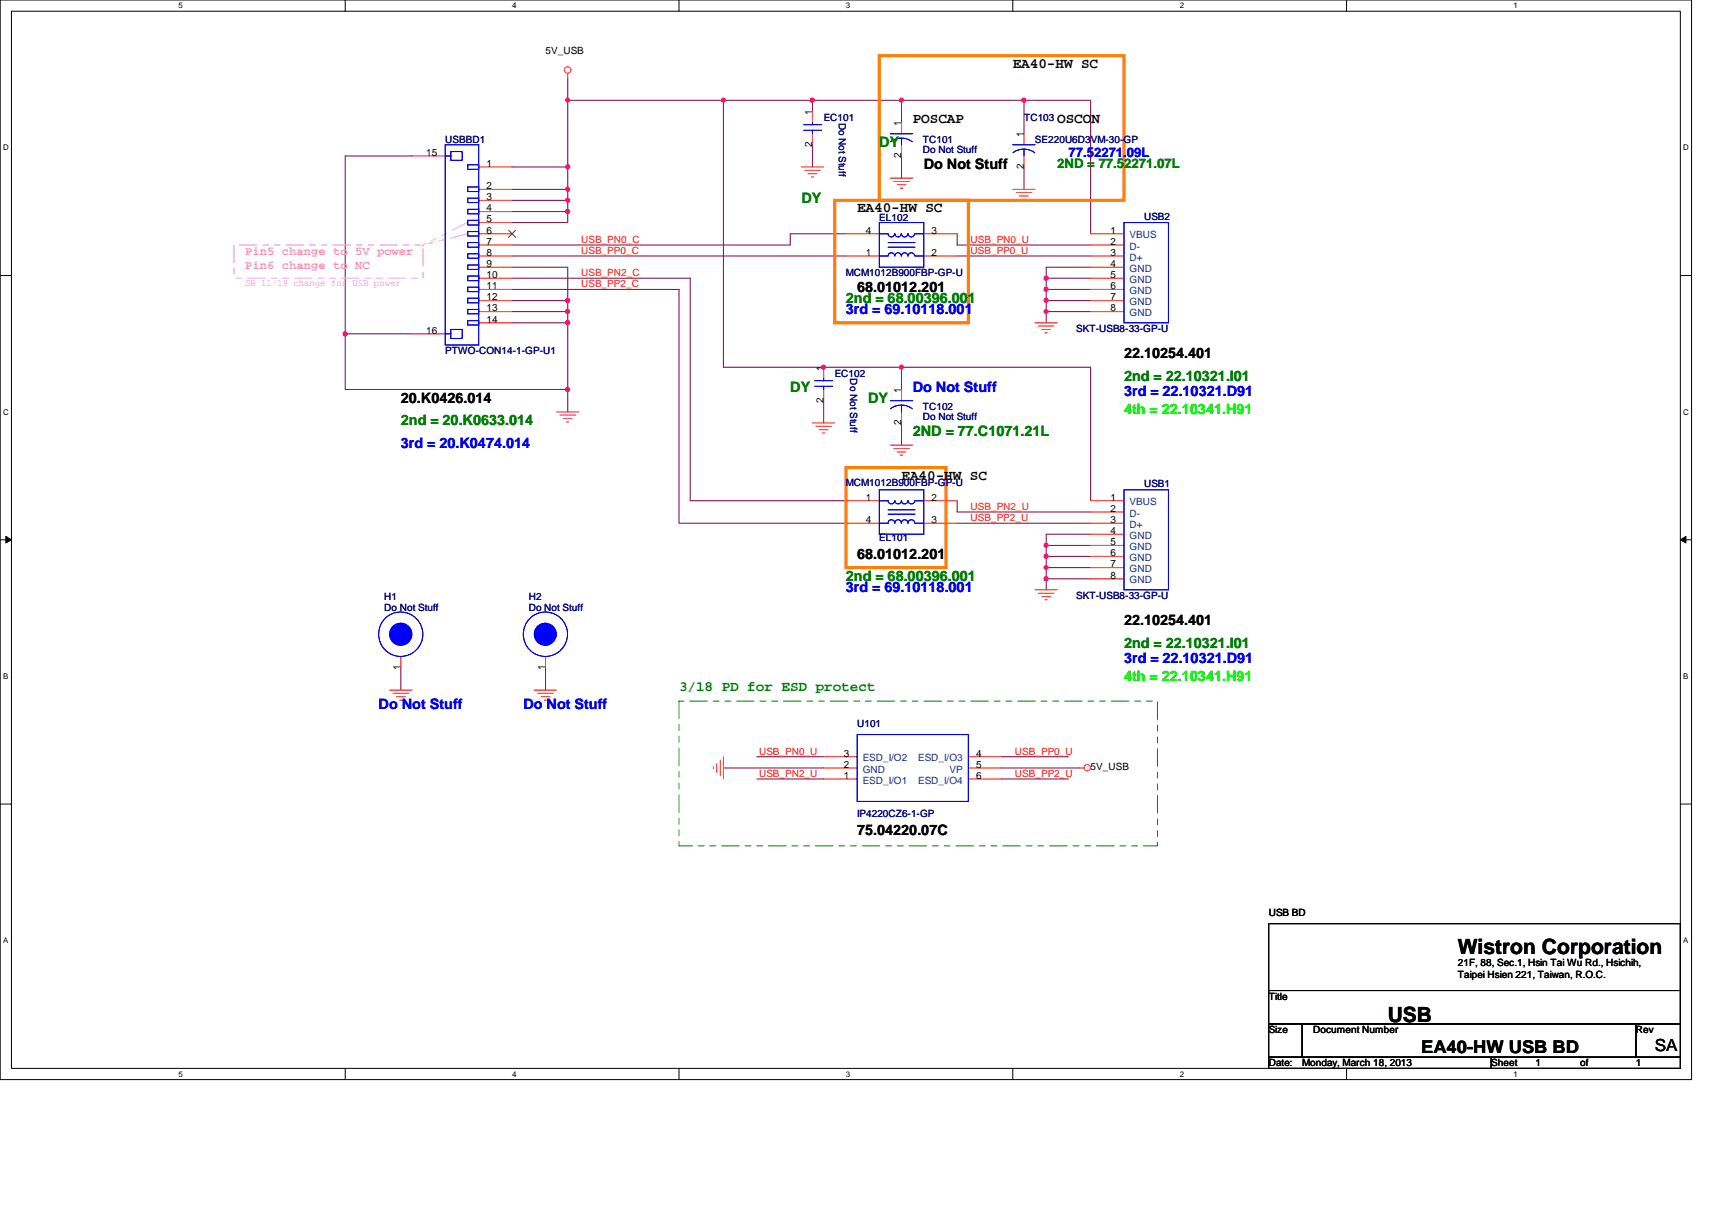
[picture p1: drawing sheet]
<svg xmlns="http://www.w3.org/2000/svg" width="297mm" height="210mm" viewBox="0 0 297 210" stroke-linecap="round" stroke-linejoin="round" font-family="sans-serif">
<path d="M0 0h293.5v187.3h-293.5zM2 1.9h289.5v183.4h-289.5z" fill="none" stroke="#000" stroke-width=".17"/>
<g fill="#fff">
<path d="M30.9 .2h.8v1.5h-.8z"/>
<path d="M30.9 185.5h.8v1.6h-.8z"/>
</g>
<path d="M59.9 0v1.9M59.9 185.3v2" fill="none" stroke="#000" stroke-width=".17"/>
<g fill="#fff">
<path d="M88.9 .2h.7v1.5h-.7z"/>
<path d="M88.9 185.5h.7v1.6h-.7z"/>
</g>
<path d="M117.8 0v1.9M117.8 185.3v2" fill="none" stroke="#000" stroke-width=".17"/>
<g fill="#fff">
<path d="M146.8 .2h.7v1.5h-.7z"/>
<path d="M146.8 185.5h.7v1.6h-.7z"/>
</g>
<path d="M175.7 0v1.9M175.7 185.3v2" fill="none" stroke="#000" stroke-width=".17"/>
<g fill="#fff">
<path d="M204.7 .2h.7v1.5h-.7z"/>
<path d="M204.7 185.5h.7v1.6h-.7z"/>
</g>
<path d="M233.6 0v1.9M233.6 185.3v2" fill="none" stroke="#000" stroke-width=".17"/>
<g fill="#fff">
<path d="M262.6 .2h.8v1.5h-.8z"/>
<path d="M262.6 185.5h.8v1.6h-.8z"/>
<path d="M.5 24.8h1v1.6h-1z"/>
<path d="M292.1 24.8h.9v1.6h-.9z"/>
<path d="M.5 70.7h1v1.5h-1z"/>
<path d="M292.1 70.7h.9v1.5h-.9z"/>
</g>
<path d="M0 47.8h2M291.5 47.8h2" fill="none" stroke="#000" stroke-width=".17"/>
<g fill="#fff">
<path d="M.5 116.5h.9v1.6h-.9z"/>
<path d="M292.1 116.5h.8v1.6h-.8z"/>
</g>
<path d="M0 93.6h2M1 93l1 .6-1 .6zM291.5 93.6l1-.6v1.2zM291.5 93.6h2" fill="none" stroke="#000" stroke-width=".17"/>
<path d="M1 93l1 .6-1 .6zM291.5 93.6l1-.6v1.2z" fill="#000"/>
<g fill="#fff">
<path d="M.5 162.4h.9v1.5h-.9z"/>
<path d="M292.1 162.4h.8v1.5h-.8z"/>
</g>
<path d="M0 139.5h2M291.5 139.5h2" fill="none" stroke="#000" stroke-width=".17"/>
<path d="M98.5 32.9v1.9" fill="none" stroke="#800040" stroke-width=".17"/>
<circle cx="98.5" cy="32.8" r=".38" fill="#f0f"/>
<circle cx="98.5" cy="32.8" r=".38" fill="none" stroke="#f0f" stroke-width=".17"/>
<path d="M98.5 29v3.9h-9.6" fill="none" stroke="#800040" stroke-width=".17"/>
<circle cx="98.5" cy="29" r=".38" fill="#f0f"/>
<circle cx="98.5" cy="29" r=".38" fill="none" stroke="#f0f" stroke-width=".17"/>
<path d="M98.5 17.4v11.6h-9.6M88.9 36.7h9.6M88.9 52.2h9.6v1.9" fill="none" stroke="#800040" stroke-width=".17"/>
<circle cx="98.5" cy="52.1" r=".38" fill="#f0f"/>
<circle cx="98.5" cy="52.1" r=".38" fill="none" stroke="#f0f" stroke-width=".17"/>
<path d="M88.9 34.8h9.6v1.9M88.9 46.4h9.6v5.8M88.9 54.1h9.6M88.9 56h9.6M88.9 50.2h28.9M88.9 42.5h48.2M88.9 44.4h57.9M88.9 48.3h30.9M98.5 67.6v3.9" fill="none" stroke="#800040" stroke-width=".17"/>
<circle cx="98.5" cy="34.7" r=".37" fill="#f0f"/>
<circle cx="98.5" cy="34.7" r=".37" fill="none" stroke="#f0f" stroke-width=".17"/>
<path d="M59.9 27.1v30.8" fill="none" stroke="#800040" stroke-width=".17"/>
<circle cx="59.9" cy="57.9" r=".38" fill="#f0f"/>
<circle cx="59.9" cy="57.9" r=".38" fill="none" stroke="#f0f" stroke-width=".17"/>
<path d="M59.9 67.6h38.6" fill="none" stroke="#800040" stroke-width=".17"/>
<circle cx="98.5" cy="67.6" r=".38" fill="#f0f"/>
<circle cx="98.5" cy="67.6" r=".38" fill="none" stroke="#f0f" stroke-width=".17"/>
<path d="M98.5 56v11.6" fill="none" stroke="#800040" stroke-width=".17"/>
<circle cx="98.5" cy="56" r=".37" fill="#f0f"/>
<circle cx="98.5" cy="56" r=".37" fill="none" stroke="#f0f" stroke-width=".17"/>
<path d="M98.5 54.1v1.9" fill="none" stroke="#800040" stroke-width=".17"/>
<circle cx="98.5" cy="54" r=".37" fill="#f0f"/>
<circle cx="98.5" cy="54" r=".37" fill="none" stroke="#f0f" stroke-width=".17"/>
<path d="M177.7 17.4h11.5M146.8 40.6h-9.7v1.9M166.1 44.4h23.1M166.1 40.6v1.9h23.1" fill="none" stroke="#800040" stroke-width=".17"/>
<circle cx="177.6" cy="17.4" r=".37" fill="#f0f"/>
<circle cx="177.6" cy="17.4" r=".37" fill="none" stroke="#f0f" stroke-width=".17"/>
<path d="M98.5 13.5v3.9M141 17.4h15.4v3.9M189.2 17.4v23.2" fill="none" stroke="#800040" stroke-width=".17"/>
<circle cx="140.9" cy="17.4" r=".37" fill="#f0f"/>
<circle cx="140.9" cy="17.4" r=".37" fill="none" stroke="#f0f" stroke-width=".17"/>
<path d="M125.5 17.4v46.3h17.4M156.4 27.1v3.8M156.4 73.4v3.8M189.2 63.7v23.2M166.1 90.8h23.1M166.1 86.9v1.9h23.1" fill="none" stroke="#800040" stroke-width=".17"/>
<circle cx="142.9" cy="63.7" r=".37" fill="#f0f"/>
<circle cx="142.9" cy="63.7" r=".37" fill="none" stroke="#f0f" stroke-width=".17"/>
<path d="M98.5 17.4h27" fill="none" stroke="#800040" stroke-width=".17"/>
<circle cx="98.5" cy="17.4" r=".37" fill="#f0f"/>
<circle cx="98.5" cy="17.4" r=".37" fill="none" stroke="#f0f" stroke-width=".17"/>
<path d="M117.8 50.2v40.6h29M119.8 48.3v38.6h27M181.5 46.4h7.7M181.5 48.3h7.7M181.5 50.2h7.7M181.5 52.2h7.7M181.5 54.1h7.7M189.2 63.7h-32.8v3.9" fill="none" stroke="#800040" stroke-width=".17"/>
<circle cx="181.5" cy="54" r=".37" fill="#f0f"/>
<circle cx="181.5" cy="54" r=".37" fill="none" stroke="#f0f" stroke-width=".17"/>
<path d="M181.5 46.4v1.9M181.5 54.1v1.9M181.5 50.2v2" fill="none" stroke="#800040" stroke-width=".17"/>
<circle cx="181.5" cy="50.2" r=".37" fill="#f0f"/>
<circle cx="181.5" cy="50.2" r=".37" fill="none" stroke="#f0f" stroke-width=".17"/>
<path d="M181.5 48.3v1.9" fill="none" stroke="#800040" stroke-width=".17"/>
<circle cx="181.5" cy="48.3" r=".38" fill="#f0f"/>
<circle cx="181.5" cy="48.3" r=".38" fill="none" stroke="#f0f" stroke-width=".17"/>
<path d="M181.5 96.5h7.7M181.5 98.5h7.7M189.2 92.7h-7.7v1.9h7.7M181.5 100.4h7.7" fill="none" stroke="#800040" stroke-width=".17"/>
<circle cx="181.5" cy="94.6" r=".37" fill="#f0f"/>
<circle cx="181.5" cy="94.6" r=".37" fill="none" stroke="#f0f" stroke-width=".17"/>
<path d="M181.5 98.5v3.8" fill="none" stroke="#800040" stroke-width=".17"/>
<circle cx="181.5" cy="100.4" r=".38" fill="#f0f"/>
<circle cx="181.5" cy="100.4" r=".38" fill="none" stroke="#f0f" stroke-width=".17"/>
<path d="M181.5 96.5v2" fill="none" stroke="#800040" stroke-width=".17"/>
<circle cx="181.5" cy="98.4" r=".37" fill="#f0f"/>
<circle cx="181.5" cy="98.4" r=".37" fill="none" stroke="#f0f" stroke-width=".17"/>
<path d="M181.5 94.6v1.9" fill="none" stroke="#800040" stroke-width=".17"/>
<circle cx="181.5" cy="96.5" r=".38" fill="#f0f"/>
<circle cx="181.5" cy="96.5" r=".38" fill="none" stroke="#f0f" stroke-width=".17"/>
<path d="M181.5 52.2v1.9" fill="none" stroke="#800040" stroke-width=".17"/>
<circle cx="181.5" cy="52.1" r=".38" fill="#f0f"/>
<circle cx="181.5" cy="52.1" r=".38" fill="none" stroke="#f0f" stroke-width=".17"/>
<path d="M125.5 17.4h15.5v1.9M69.6 115.8v3.9M94.7 115.8v3.9" fill="none" stroke="#800040" stroke-width=".17"/>
<circle cx="125.5" cy="17.4" r=".37" fill="#f0f"/>
<circle cx="125.5" cy="17.4" r=".37" fill="none" stroke="#f0f" stroke-width=".17"/>
<path d="M141 25.1v3.9M142.9 69.5v3.9M142.9 63.7h13.5" fill="none" stroke="#800040" stroke-width=".17"/>
<circle cx="156.4" cy="63.7" r=".37" fill="#f0f"/>
<circle cx="156.4" cy="63.7" r=".37" fill="none" stroke="#f0f" stroke-width=".17"/>
<path d="M156.4 17.4h21.3v5.8M59.9 27.1h11.6M71.5 57.9h-11.6v9.7" fill="none" stroke="#800040" stroke-width=".17"/>
<circle cx="156.4" cy="17.4" r=".37" fill="#f0f"/>
<circle cx="156.4" cy="17.4" r=".37" fill="none" stroke="#f0f" stroke-width=".17"/>
<path d="M98.5 36.7v1.9h-9.6M177.7 29v3.9" fill="none" stroke="#800040" stroke-width=".17"/>
<circle cx="98.5" cy="36.7" r=".37" fill="#f0f"/>
<circle cx="98.5" cy="36.7" r=".37" fill="none" stroke="#f0f" stroke-width=".17"/>
<path d="M125.5 133.2h17.4M131.3 131.3h11.6M131.3 135.1h11.6M173.8 131.3h11.6M173.8 135.1h11.6M173.8 133.2h13.5" fill="none" stroke="#800040" stroke-width=".17"/>
<g fill="none" stroke="#f00" stroke-width=".17">
<path d="M98.5 12.7v.8M139.1 29h3.8M139.6 29.5h2.7M140.2 30.1h1.5M140.8 30.7h.4M154.5 30.9h3.9M155.1 31.5h2.7M155.7 32h1.5M156.2 32.6h.4M156.4 21.3v1.9M156.4 25.1v2M175.7 32.9h3.9"/>
<path d="M176.3 33.4h2.7M176.9 34h1.5M177.5 34.6h.3M179.6 56h3.8M180.2 56.6h2.7M180.8 57.1h1.5M181.3 57.7h.4M96.6 71.5h3.9M97.2 72h2.7M97.7 72.6h1.6M98.3 73.2h.4M141 73.4h3.8"/>
<path d="M141.6 74h2.7M142.2 74.5h1.5M142.7 75.1h.4M142.9 63.7v2M142.9 67.6v1.9M154.5 77.2h3.9M155.1 77.8h2.7M155.7 78.4h1.5M156.2 79h.4M156.4 67.6v1.9M156.4 71.5v1.9M146.8 86.9h5.8"/>
<path d="M146.8 90.8h5.8M160.3 86.9h5.8M160.3 90.8h5.8M67.6 119.7h3.9M69.6 113.9v1.9M92.7 119.7h3.9M179.6 102.3h3.8M180.2 102.9h2.7M180.8 103.5h1.5M181.3 104.1h.4M68.2 120.3h2.7M68.8 120.9h1.5"/>
<path d="M69.3 121.5h.5M93.3 120.3h2.7M93.9 120.9h1.5M94.4 121.5h.4M123.8 133v.4M124.4 132.5v1.5M125 131.9v2.7M125.5 131.3v3.8M187.3 133.2h.8"/>
<circle cx="98.5" cy="12.2" r=".56"/>
<circle cx="188.6" cy="133.2" r=".56"/>
</g>
<path d="M220.1 160.2h71.4v11.6h-71.4zM220.1 171.8h71.4v5.8h-71.4zM220.1 177.6h5.8v5.8h-5.8zM225.9 177.6h57.9v5.8h-57.9zM283.8 177.6h7.7v5.8h-7.7zM220.1 183.4h38.6v1.9h-38.6zM258.7 183.4h32.8v1.9h-32.8z" fill="none" stroke="#000" stroke-width=".17"/>
<path d="M152.6 9.7h42.4v25.1h-42.4zM144.8 34.8h23.2v21.2h-23.2zM146.8 81.1h17.3v17.4h-17.3z" fill="none" stroke="#ff8000" stroke-width=".55"/>
<path d="M81.1 38.6l-7.7 3.9M40.6 42.5h32.8v5.8h-32.8zM73.4 42.5h.1M81.1 40.6l-7.7 1.9" fill="none" stroke="#ff80ff" stroke-width=".17" stroke-dasharray="3 1 1 1 1 1"/>
<path d="M117.8 121.6h83v25.1h-83z" fill="none" stroke="#008000" stroke-width=".17" stroke-dasharray="3 1 1 1 1 1"/>
<g fill="none" stroke="#00f" stroke-width=".17">
<path d="M154.5 23.2h3.9M154.5 24.6a3.1 3.1 0 0 1 3.8 0M156.4 24v1.1M141.3 66h3.1M141.3 67h3.1M142.9 65.7v.3M142.9 67v.6M154.5 69.5h3.9M154.5 70.9a3.1 3.1 0 0 1 3.8 0M156.4 70.3v1.2M152.6 86.9h1.5a.57 .57 0 0 0 .6 .5 .57 .57 0 0 0 .5-.5M152.6 85h7.7v7.7h-7.7z"/>
<path d="M154.1 88.4h4.6M154.1 89.2h4.6M155.2 90.7a.55 .55 0 0 0-.6-.5 .55 .55 0 0 0-.5 .6h-1.5M155.3 86.9a.55 .55 0 0 0 .5 .5 .55 .55 0 0 0 .6-.5M156.3 90.7a.53 .53 0 0 0-.5-.5 .53 .53 0 0 0-.5 .6M156.4 86.9a.55 .55 0 0 0 .6 .5 .55 .55 0 0 0 .5-.5M157.5 90.7a.53 .53 0 0 0-.6-.5 .53 .53 0 0 0-.5 .6M157.6 86.9a.57 .57 0 0 0 .5 .5 .57 .57 0 0 0 .6-.5M158.7 90.7a.55 .55 0 0 0-.6-.5 .55 .55 0 0 0-.5 .6M158.7 90.8h1.6M158.7 86.9h1.6"/>
</g>
<circle cx="69.5" cy="110" r="1.92" fill="#00f"/>
<g fill="none" stroke="#00f" stroke-width=".17">
<circle cx="69.5" cy="110" r="3.8"/>
<circle cx="69.5" cy="110" r="1.92"/>
</g>
<circle cx="69.5" cy="110" r="1.92" fill="#00f"/>
<g fill="none" stroke="#00f" stroke-width=".17">
<circle cx="69.5" cy="110" r="3.8"/>
<circle cx="69.5" cy="110" r="1.92"/>
</g>
<path d="M94.7 113.9v1.9" fill="none" stroke="#f00" stroke-width=".17"/>
<circle cx="94.6" cy="110" r="1.9" fill="#00f"/>
<g fill="none" stroke="#00f" stroke-width=".17">
<circle cx="94.6" cy="110" r="1.9"/>
<circle cx="94.6" cy="110" r="3.8"/>
</g>
<circle cx="94.6" cy="110" r="1.9" fill="#00f"/>
<g fill="none" stroke="#00f" stroke-width=".17">
<path d="M77.3 25.1h5.8v34.8h-5.8zM77.3 27.1h.9M78.2 26.3h2v1.5h-2zM81.1 28.6h2v.8h-2zM81.1 32.4h2v.8h-2zM81.1 34.4h2v.7h-2zM81.1 36.3h2v.8h-2zM81.1 38.2h2v.8h-2zM139.4 21.6h3.1M139.4 22.6h3.1M141 21.3v.3M141 22.6v.6"/>
<path d="M152.6 38.6h7.7v7.8h-7.7zM175.7 25.1h3.9M175.8 26.5a3.1 3.1 0 0 1 3.7 0M177.7 25.9v1.2M195 38.6h7.7v17.4h-7.7zM77.3 57.9h.9M78.2 57.1h2v1.6h-2zM81.1 40.2h2v.7h-2zM81.1 42.1h2v.8h-2zM81.1 44h2v.8h-2zM81.1 46h2v.7h-2zM81.1 47.9h2v.8h-2z"/>
<path d="M81.1 49.8h2v.8h-2zM81.1 51.7h2v.8h-2zM81.1 53.7h2v.7h-2zM81.1 55.6h2v.8h-2zM152.6 44.4h1.5a.57 .57 0 0 1 .6-.5 .57 .57 0 0 1 .5 .5M154.1 42.9h4.6M154.1 42.1h4.6M155.2 40.5a.57 .57 0 0 1-.5 .6 .57 .57 0 0 1-.6-.5h-1.5M155.3 44.4a.55 .55 0 0 1 .5-.5 .55 .55 0 0 1 .6 .5M156.4 40.5a.55 .55 0 0 1-.6 .6 .55 .55 0 0 1-.5-.5M156.4 44.4a.55 .55 0 0 1 .6-.5 .55 .55 0 0 1 .5 .5M157.5 40.5a.55 .55 0 0 1-.5 .6 .55 .55 0 0 1-.6-.5"/>
<path d="M157.6 44.4a.57 .57 0 0 1 .5-.5 .57 .57 0 0 1 .6 .5M158.7 40.5a.57 .57 0 0 1-.5 .6 .57 .57 0 0 1-.6-.5M158.7 40.6h1.6M158.7 44.4h1.6M195 85h7.7v17.3h-7.7zM148.7 127.4h19.3v11.6h-19.3z"/>
<circle cx="94.6" cy="110" r="1.9"/>
<circle cx="94.6" cy="110" r="3.8"/>
</g>
<g fill="none" stroke="#f00" stroke-width=".17">
<path d="M141 19.3v2M71.5 27.1h5.8M83.1 32.9h5.8M83.1 29h5.8M83.1 34.8h5.8M83.1 38.6h5.8M83.1 36.7h5.8M141 23.2v1.9M177.7 23.2v1.9M177.7 27.1v1.9M71.5 57.9h5.8M83.1 40.6h5.8"/>
<path d="M83.1 42.5h5.8M83.1 44.4h5.8M83.1 46.4h5.8M83.1 48.3h5.8M83.1 50.2h5.8M83.1 52.2h5.8M83.1 54.1h5.8M83.1 56h5.8M146.8 40.6h5.8M146.8 44.4h5.8M160.3 40.6h5.8M160.3 44.4h5.8"/>
<path d="M189.2 40.6h5.8M189.2 42.5h5.8M189.2 44.4h5.8M189.2 46.4h5.8M189.2 48.3h5.8M189.2 50.2h5.8M189.2 52.2h5.8M189.2 54.1h5.8M189.2 86.9h5.8M189.2 88.8h5.8M189.2 90.8h5.8M189.2 92.7h5.8"/>
<path d="M189.2 94.6h5.8M189.2 96.5h5.8M189.2 98.5h5.8M189.2 100.4h5.8M142.9 135.1h5.8M142.9 133.2h5.8M142.9 131.3h5.8M168 135.1h5.8M168 133.2h5.8M168 131.3h5.8"/>
</g>
<path d="M88.3 40l1.2 1.2M89.4 40l-1.2 1.2" fill="none" stroke="#804000" stroke-width=".17"/>
<circle cx="98.5" cy="32.8" r=".38" fill="#f0f"/>
<circle cx="98.5" cy="32.8" r=".38" fill="none" stroke="#f0f" stroke-width=".17"/>
<circle cx="98.5" cy="29" r=".38" fill="#f0f"/>
<circle cx="98.5" cy="29" r=".38" fill="none" stroke="#f0f" stroke-width=".17"/>
<circle cx="98.5" cy="52.1" r=".38" fill="#f0f"/>
<circle cx="98.5" cy="52.1" r=".38" fill="none" stroke="#f0f" stroke-width=".17"/>
<circle cx="98.5" cy="34.7" r=".37" fill="#f0f"/>
<circle cx="98.5" cy="34.7" r=".37" fill="none" stroke="#f0f" stroke-width=".17"/>
<circle cx="59.9" cy="57.9" r=".38" fill="#f0f"/>
<circle cx="59.9" cy="57.9" r=".38" fill="none" stroke="#f0f" stroke-width=".17"/>
<circle cx="98.5" cy="67.6" r=".38" fill="#f0f"/>
<circle cx="98.5" cy="67.6" r=".38" fill="none" stroke="#f0f" stroke-width=".17"/>
<circle cx="98.5" cy="56" r=".37" fill="#f0f"/>
<circle cx="98.5" cy="56" r=".37" fill="none" stroke="#f0f" stroke-width=".17"/>
<circle cx="98.5" cy="54" r=".37" fill="#f0f"/>
<circle cx="98.5" cy="54" r=".37" fill="none" stroke="#f0f" stroke-width=".17"/>
<circle cx="177.6" cy="17.4" r=".37" fill="#f0f"/>
<circle cx="177.6" cy="17.4" r=".37" fill="none" stroke="#f0f" stroke-width=".17"/>
<circle cx="140.9" cy="17.4" r=".37" fill="#f0f"/>
<circle cx="140.9" cy="17.4" r=".37" fill="none" stroke="#f0f" stroke-width=".17"/>
<circle cx="142.9" cy="63.7" r=".37" fill="#f0f"/>
<circle cx="142.9" cy="63.7" r=".37" fill="none" stroke="#f0f" stroke-width=".17"/>
<circle cx="98.5" cy="17.4" r=".37" fill="#f0f"/>
<circle cx="98.5" cy="17.4" r=".37" fill="none" stroke="#f0f" stroke-width=".17"/>
<circle cx="181.5" cy="54" r=".37" fill="#f0f"/>
<circle cx="181.5" cy="54" r=".37" fill="none" stroke="#f0f" stroke-width=".17"/>
<circle cx="181.5" cy="50.2" r=".37" fill="#f0f"/>
<circle cx="181.5" cy="50.2" r=".37" fill="none" stroke="#f0f" stroke-width=".17"/>
<circle cx="181.5" cy="48.3" r=".38" fill="#f0f"/>
<circle cx="181.5" cy="48.3" r=".38" fill="none" stroke="#f0f" stroke-width=".17"/>
<circle cx="181.5" cy="94.6" r=".37" fill="#f0f"/>
<circle cx="181.5" cy="94.6" r=".37" fill="none" stroke="#f0f" stroke-width=".17"/>
<circle cx="181.5" cy="100.4" r=".38" fill="#f0f"/>
<circle cx="181.5" cy="100.4" r=".38" fill="none" stroke="#f0f" stroke-width=".17"/>
<circle cx="181.5" cy="98.4" r=".37" fill="#f0f"/>
<circle cx="181.5" cy="98.4" r=".37" fill="none" stroke="#f0f" stroke-width=".17"/>
<circle cx="181.5" cy="96.5" r=".38" fill="#f0f"/>
<circle cx="181.5" cy="96.5" r=".38" fill="none" stroke="#f0f" stroke-width=".17"/>
<circle cx="181.5" cy="52.1" r=".38" fill="#f0f"/>
<circle cx="181.5" cy="52.1" r=".38" fill="none" stroke="#f0f" stroke-width=".17"/>
<circle cx="125.5" cy="17.4" r=".37" fill="#f0f"/>
<circle cx="125.5" cy="17.4" r=".37" fill="none" stroke="#f0f" stroke-width=".17"/>
<circle cx="156.4" cy="63.7" r=".37" fill="#f0f"/>
<circle cx="156.4" cy="63.7" r=".37" fill="none" stroke="#f0f" stroke-width=".17"/>
<circle cx="156.4" cy="17.4" r=".37" fill="#f0f"/>
<circle cx="156.4" cy="17.4" r=".37" fill="none" stroke="#f0f" stroke-width=".17"/>
<circle cx="98.5" cy="36.7" r=".37" fill="#f0f"/>
<circle cx="98.5" cy="36.7" r=".37" fill="none" stroke="#f0f" stroke-width=".17"/>
<g font-size="3.6">
<text x="252.9" y="165.6">Wistron Corporation</text>
<text x="240.8" y="177.3">USB</text>
</g>
<text font-size="3" x="246.6" y="182.6">EA40-HW USB BD</text>
<text font-size="2.9" x="287.1" y="182.3">SA</text>
<g font-size="2.5">
<text x="175.7" y="11.7">EA40-HW SC</text>
<text x="158.4" y="21.4">POSCAP</text>
<text x="183.4" y="21.4">OSCON</text>
<text x="160.3" y="29.4">Do Not Stuff</text>
<text x="148.7" y="36.8">EA40-HW SC</text>
<text x="148.7" y="50.6">68.01012.201</text>
<text x="195" y="62.2">22.10254.401</text>
<text x="69.6" y="69.9">20.K0426.014</text>
<text x="156.4" y="83.2">EA40-HW SC</text>
<text x="148.7" y="96.9">68.01012.201</text>
<text x="195" y="108.5">22.10254.401</text>
<text x="148.7" y="144.8">75.04220.07C</text>
</g>
<g font-size="2.5" fill="#008000">
<text x="152.6" y="25.5">DY</text>
<text x="139.1" y="35.2">DY</text>
<text x="146.8" y="52.5">2nd = 68.00396.001</text>
<text x="137.1" y="68">DY</text>
<text x="150.6" y="69.9">DY</text>
<text x="195" y="66">2nd = 22.10321.I01</text>
<text x="69.6" y="73.8">2nd = 20.K0633.014</text>
<text x="158.4" y="75.7">2ND = 77.C1071.21L</text>
<text x="146.8" y="100.8">2nd = 68.00396.001</text>
<text x="195" y="112.4">2nd = 22.10321.I01</text>
<text x="117.8" y="119.8">3/18 PD for ESD protect</text>
</g>
<g font-size="2.5" fill="#00f">
<text x="146.8" y="54.5">3rd = 69.10118.001</text>
<text x="158.4" y="68">Do Not Stuff</text>
<text x="195" y="68.7">3rd = 22.10321.D91</text>
<text x="69.6" y="77.6">3rd = 20.K0474.014</text>
<text x="146.8" y="102.7">3rd = 69.10118.001</text>
<text x="195" y="115.1">3rd = 22.10321.D91</text>
<text x="65.7" y="123">Do Not Stuff</text>
<text x="90.8" y="123">Do Not Stuff</text>
</g>
<g font-size="2.5" fill="#0f0">
<text x="195" y="71.8">4th = 22.10341.H91</text>
<text x="195" y="118.2">4th = 22.10341.H91</text>
</g>
<text font-size="2.3" fill="#008000" x="183.4" y="29.2">2ND = 77.52271.07L</text>
<text font-size="2.3" fill="#00f" x="185.4" y="27.2">77.52271.09L</text>
<g font-size="2.1" fill="#ff80c0">
<text x="42.5" y="44.2">Pin5 change to 5V power</text>
<text x="42.5" y="46.6">Pin6 change to NC</text>
</g>
<g font-size="1.7">
<text x="94.7" y="9.4">5V_USB</text>
<text x="140.9" y="19.9" transform="rotate(-90 140.9 19.9)">1</text>
<text x="156.4" y="21.8" transform="rotate(-90 156.4 21.8)">1</text>
<text x="177.6" y="23.7" transform="rotate(-90 177.6 23.7)">1</text>
<text x="74" y="27">15</text>
<text x="84.4" y="28.9">1</text>
<text x="140.9" y="25.5" transform="rotate(-90 140.9 25.5)">2</text>
<text x="156.4" y="27.4" transform="rotate(-90 156.4 27.4)">2</text>
<text x="177.6" y="29.4" transform="rotate(-90 177.6 29.4)">2</text>
<text x="84.4" y="32.8">2</text>
<text x="84.4" y="34.7">3</text>
<text x="84.4" y="40.5">6</text>
<text x="84.4" y="38.6">5</text>
<text x="84.4" y="36.7">4</text>
<text x="150.2" y="40.5">4</text>
<text x="161.6" y="40.5">3</text>
<text x="192.7" y="40.5">1</text>
<text x="84.4" y="44.4">8</text>
<text x="84.4" y="46.3">9</text>
<text x="84.4" y="42.5">7</text>
<text x="150.2" y="44.4">1</text>
<text x="161.6" y="44.4">2</text>
<text x="192.7" y="42.5">2</text>
<text x="192.7" y="44.4">3</text>
<text x="192.7" y="46.3">4</text>
<text x="84.4" y="50.2">11</text>
<text x="84.4" y="52.1">12</text>
<text x="84.4" y="48.2">10</text>
<text x="192.7" y="48.2">5</text>
<text x="192.7" y="50.2">6</text>
<text x="192.7" y="52.1">7</text>
<text x="74" y="57.9">16</text>
<text x="84.4" y="56">14</text>
<text x="84.4" y="54">13</text>
<text x="192.7" y="54">8</text>
<text x="142.9" y="64.3" transform="rotate(-90 142.9 64.3)">1</text>
<text x="142.9" y="69.9" transform="rotate(-90 142.9 69.9)">2</text>
<text x="156.4" y="68.2" transform="rotate(-90 156.4 68.2)">1</text>
<text x="156.4" y="73.8" transform="rotate(-90 156.4 73.8)">2</text>
<text x="150.2" y="86.8">1</text>
<text x="161.6" y="86.8">2</text>
<text x="192.7" y="86.8">1</text>
<text x="192.7" y="88.8">2</text>
<text x="150.2" y="90.7">4</text>
<text x="161.6" y="90.7">3</text>
<text x="192.7" y="90.7">3</text>
<text x="192.7" y="92.6">4</text>
<text x="192.7" y="94.6">5</text>
<text x="192.7" y="96.5">6</text>
<text x="192.7" y="98.4">7</text>
<text x="192.7" y="100.4">8</text>
<text x="69.5" y="116.2" transform="rotate(-90 69.5 116.2)">1</text>
<text x="94.6" y="116.2" transform="rotate(-90 94.6 116.2)">1</text>
<text x="146.4" y="131.2">3</text>
<text x="169.4" y="131.2">4</text>
<text x="146.4" y="135.1">1</text>
<text x="146.4" y="133.2">2</text>
<text x="169.4" y="135.1">6</text>
<text x="169.4" y="133.2">5</text>
<text x="189.2" y="133.6">5V_USB</text>
<text x="220.1" y="159">USB BD</text>
<text x="252.9" y="167.6">21F, 88, Sec.1, Hsin Tai Wu Rd., Hsichih,</text>
<text x="220.1" y="173.4">Title</text>
<text x="252.9" y="169.7">Taipei Hsien 221, Taiwan, R.O.C.</text>
<text x="220.1" y="179.2">Size</text>
<text x="227.8" y="179.2">Document Number</text>
<text x="283.8" y="179.2">Rev</text>
<text x="220.1" y="185">Date:</text>
<text x="225.9" y="185">Monday, March 18, 2013</text>
<text x="258.7" y="185">Sheet</text>
<text x="266.4" y="185">1</text>
<text x="274.2" y="185">of</text>
<text x="283.8" y="185">1</text>
</g>
<g font-size="1.7" fill="#000080">
<text x="142.9" y="20.9">EC101</text>
<text x="145.5" y="21.3" transform="rotate(90 145.5 21.3)">Do Not Stuff</text>
<text x="177.7" y="20.9">TC103</text>
<text x="77.3" y="24.8">USBBD1</text>
<text x="160.1" y="24.8">TC101</text>
<text x="160.1" y="26.5">Do Not Stuff</text>
<text x="179.6" y="24.8">SE220U6D3VM-30-GP</text>
<text x="152.6" y="38.3">EL102</text>
<text x="198.5" y="38.1">USB2</text>
<text x="146.8" y="48">MCM1012B900FBP-GP-U</text>
<text x="186.7" y="57.6">SKT-USB8-33-GP-U</text>
<text x="77.3" y="61.5">PTWO-CON14-1-GP-U1</text>
<text x="144.8" y="65.3">EC102</text>
<text x="147.5" y="65.7" transform="rotate(90 147.5 65.7)">Do Not Stuff</text>
<text x="160.1" y="71.1">TC102</text>
<text x="160.1" y="72.9">Do Not Stuff</text>
<text x="146.8" y="84.2">MCM1012B900FBP-GP-U</text>
<text x="198.5" y="84.5">USB1</text>
<text x="152.6" y="93.9">EL101</text>
<text x="66.7" y="104.1">H1</text>
<text x="66.7" y="106">Do Not Stuff</text>
<text x="91.7" y="104.1">H2</text>
<text x="91.7" y="106">Do Not Stuff</text>
<text x="186.7" y="103.9">SKT-USB8-33-GP-U</text>
<text x="148.7" y="126.2">U101</text>
<text x="148.7" y="141.8">IP4220CZ6-1-GP</text>
</g>
<g font-size="1.7" fill="#004080">
<text x="196" y="41.4">VBUS</text>
<text x="196" y="43.3">D-</text>
<text x="196" y="45.2">D+</text>
<text x="196" y="47.2">GND</text>
<text x="196" y="49.1">GND</text>
<text x="196" y="51">GND</text>
<text x="196" y="53">GND</text>
<text x="196" y="54.9">GND</text>
<text x="196" y="87.7">VBUS</text>
<text x="196" y="89.6">D-</text>
<text x="196" y="91.6">D+</text>
<text x="196" y="93.5">GND</text>
<text x="196" y="95.4">GND</text>
<text x="196" y="97.3">GND</text>
<text x="196" y="99.3">GND</text>
<text x="196" y="101.2">GND</text>
<text x="149.7" y="135.9">ESD_I/O1</text>
<text x="149.7" y="134">GND</text>
<text x="149.7" y="132.1">ESD_I/O2</text>
<text x="159.3" y="132.1">ESD_I/O3</text>
<text x="159.3" y="135.9">ESD_I/O4</text>
<text x="164.8" y="134">VP</text>
</g>
<g font-size="1.7" fill="#f00">
<text x="100.8" y="47.9">USB_PN2_C</text>
<text x="100.8" y="42.1">USB_PN0_C</text>
<text x="100.8" y="44">USB_PP0_C</text>
<text x="168.4" y="44">USB_PP0_U</text>
<text x="168.4" y="42.1">USB_PN0_U</text>
<text x="100.8" y="49.8">USB_PP2_C</text>
<text x="168.4" y="88.4">USB_PN2_U</text>
<text x="168.4" y="90.4">USB_PP2_U</text>
<text x="131.7" y="130.9">USB_PN0_U</text>
<text x="176.1" y="130.9">USB_PP0_U</text>
<text x="131.7" y="134.7">USB_PN2_U</text>
<text x="176.1" y="134.7">USB_PP2_U</text>
</g>
<text font-size="1.7" fill="#ff80ff" x="42.5" y="49.7">SB 11/19 change for USB power</text>
<g font-size="1.4">
<text x="30.9" y="1.4">5</text>
<text x="88.9" y="1.4">4</text>
<text x="146.8" y="1.4">3</text>
<text x="204.7" y="1.4">2</text>
<text x="262.6" y="1.4">1</text>
<text x=".5" y="26.1">D</text>
<text x="292.1" y="26.1">D</text>
<text x=".5" y="71.9">C</text>
<text x="292.1" y="71.9">C</text>
<text x=".5" y="117.8">B</text>
<text x="292.1" y="117.8">B</text>
<text x=".5" y="163.6">A</text>
<text x="292.1" y="163.6">A</text>
<text x="30.9" y="186.8">5</text>
<text x="88.9" y="186.8">4</text>
<text x="146.8" y="186.8">3</text>
<text x="204.7" y="186.8">2</text>
<text x="262.6" y="186.8">1</text>
</g>
</svg>
